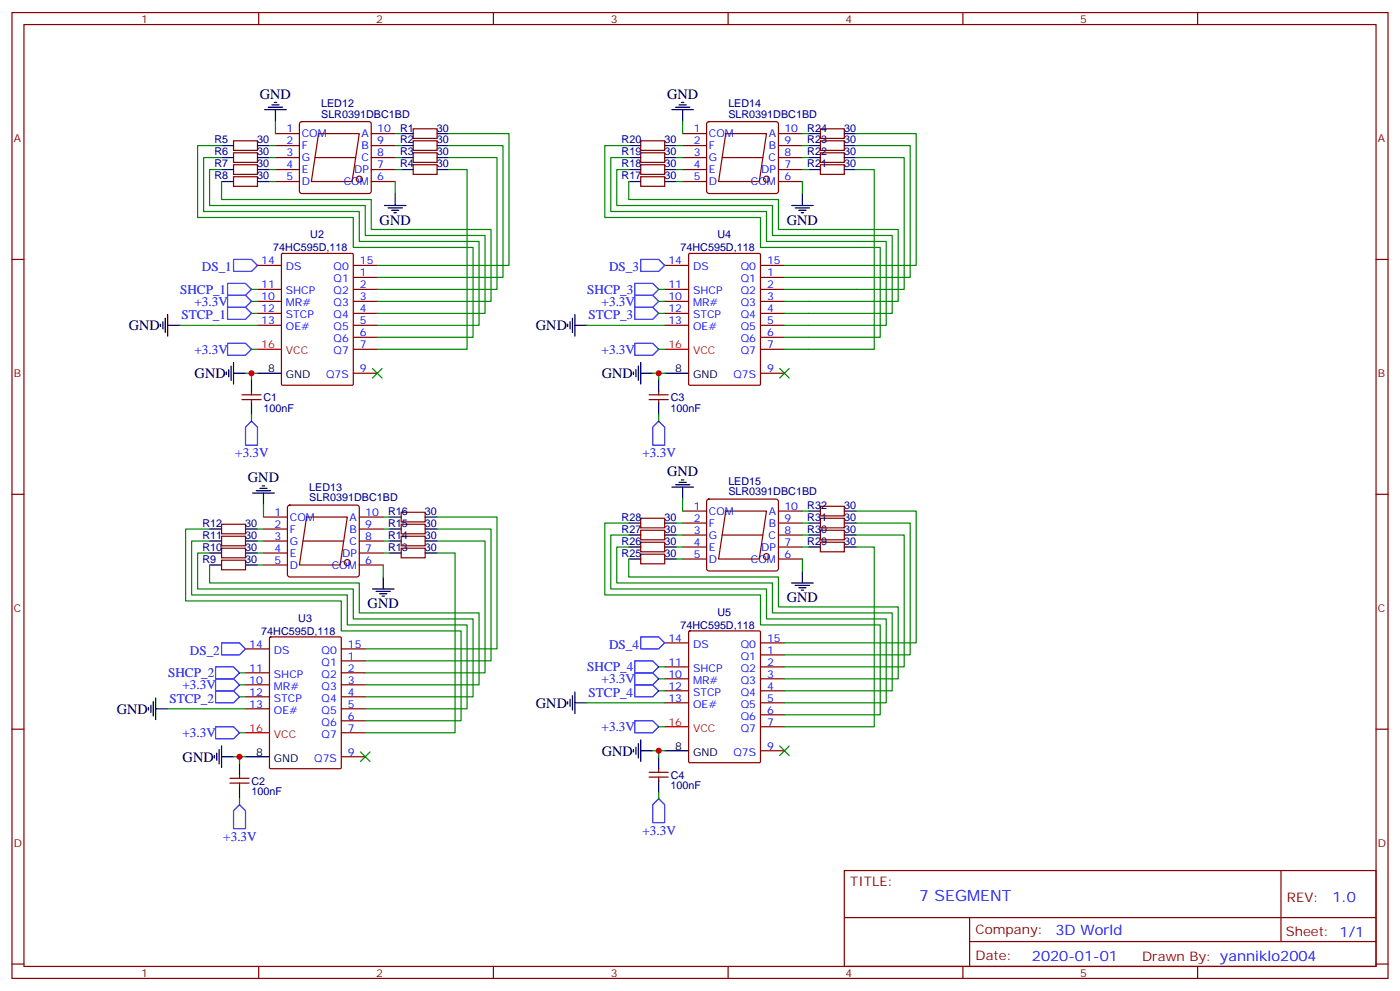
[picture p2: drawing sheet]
<svg xmlns="http://www.w3.org/2000/svg" width="412mm" height="292mm" viewBox="0 0 412 292" stroke-linecap="round" stroke-linejoin="round" font-family="sans-serif">
<g fill="none" stroke="#870000" stroke-width=".35">
<path d="M3.5 3.7h405.4v284.3h-405.4zM7.1 7.2h398.2v277.3h-398.2zM76.2 3.7v3.5M145.3 3.7v3.5M214.5 3.7v3.5M283.6 3.7v3.5M352.8 3.7v3.5M81.1 39.3h7.1M88.4 36l.5-.2h19.8l.5 .2 .2 .5v19.8l-.3 .5-.4 .2h-19.8l-.5-.3-.2-.4v-19.8zM93.8 39.3h12l-2.1 14.1h-12zM109.4 39.3h7M121.7 37.9h7.1v2.8h-7.1z"/>
<path d="M201.1 39.3h7M208.4 36l.4-.2h19.8l.5 .2 .2 .5v19.8l-.2 .5-.5 .2h-19.8l-.5-.3-.2-.4v-19.8zM213.8 39.3h12l-2.1 14.1h-12zM229.3 39.3h7.1M241.7 37.9h7v2.8h-7zM68.8 41.5h7v2.8h-7zM68.8 45h7v2.8h-7zM68.8 48.5h7v2.8h-7zM68.8 52h7v2.9h-7zM81.1 46.4h7.1M81.1 42.9h7.1M81.1 49.9h7.1"/>
<path d="M81.1 53.4h7.1M92.8 46.4h12M109.4 46.4h7M109.4 42.9h7M109.4 49.9h7M109.4 53.4h7M121.7 41.5h7.1v2.8h-7.1zM121.7 45h7.1v2.8h-7.1zM121.7 48.5h7.1v2.8h-7.1zM188.7 52h7.1v2.9h-7.1zM188.7 48.5h7.1v2.8h-7.1zM188.7 45h7.1v2.8h-7.1z"/>
<path d="M188.7 41.5h7.1v2.8h-7.1zM201.1 46.4h7M201.1 42.9h7M201.1 49.9h7M201.1 53.4h7M212.7 46.4h12M229.3 46.4h7.1M229.3 42.9h7.1M229.3 49.9h7.1M229.3 53.4h7.1M241.7 48.5h7v2.8h-7zM241.7 45h7v2.8h-7z"/>
<path d="M241.7 41.5h7v2.8h-7zM3.5 76.4h3.6M75.8 78.1h7.1M83 74.8l.3-.2h20.4l.3 .2 .1 38.3-.2 .3h-20.6l-.3-.2zM104.1 78.1h7M195.8 78.1h7M202.9 74.8l.3-.2h20.5l.3 .2v38.3l-.2 .3h-20.6l-.3-.2zM224 78.1h7.1M405.3 76.4h3.6M75.8 85.2h7.1M75.8 88.7h7.1M75.8 92.3h7.1"/>
<path d="M75.8 95.8h7.1M104.1 81.7h7M104.1 85.2h7M104.1 88.7h7M104.1 92.3h7M104.1 95.8h7M104.1 99.3h7M195.8 85.2h7M195.8 88.7h7M195.8 92.3h7M195.8 95.8h7M224 81.7h7.1"/>
<path d="M224 85.2h7.1M224 88.7h7.1M224 92.3h7.1M224 95.8h7.1M224 99.3h7.1M71.3 117.7h5.6M71.3 116.2h5.6M74.1 115.2v1M74.1 117.7v1M104.1 102.8h7M104.1 109.9h7M191.2 117.7h5.6"/>
<path d="M191.2 116.2h5.6M194 115.2v1M194 117.7v1M224 102.8h7.1M224 109.9h7.1M3.5 145.5h3.6M65.3 157.9h7v2.8h-7zM65.3 154.3h7v2.9h-7zM77.6 159.3h7.1M77.6 152.2h7.1M77.6 155.8h7.1M84.9 148.9l.5-.2h19.7l.5 .2 .2 .5v19.8l-.2 .5-.5 .2h-19.7l-.5-.3-.2-.4v-19.8z"/>
<path d="M89.3 159.3h11.9M90.3 152.2h12l-2.1 14.1h-12zM105.8 159.3h7.1M105.8 152.2h7.1M105.8 155.8h7.1M118.2 157.9h7v2.8h-7zM118.2 154.3h7v2.9h-7zM118.2 150.8h7v2.8h-7zM188.7 159.6h7.1v2.9h-7.1zM188.7 156.1h7.1v2.8h-7.1zM188.7 152.6h7.1v2.8h-7.1zM201.1 157.5h7"/>
<path d="M201.1 150.5h7M201.1 154h7M208.4 147.1l.4-.2h19.8l.5 .2 .2 .5v19.8l-.2 .5-.5 .2h-19.8l-.5-.2-.2-.5v-19.8zM212.7 157.5h12M213.8 150.5h12l-2.1 14.1h-12zM229.3 157.5h7.1M229.3 150.5h7.1M229.3 154h7.1M241.7 159.6h7v2.9h-7zM241.7 156.1h7v2.8h-7zM241.7 152.6h7v2.8h-7zM241.7 149h7v2.9h-7z"/>
<path d="M405.3 145.5h3.6M65.3 164.9h7v2.8h-7zM65.3 161.4h7v2.8h-7zM77.6 162.8h7.1M77.6 166.3h7.1M105.8 162.8h7.1M105.8 166.3h7.1M118.2 161.4h7v2.8h-7zM188.7 163.2h7.1v2.8h-7.1zM201.1 161h7M201.1 164.6h7M229.3 161h7.1"/>
<path d="M229.3 164.6h7.1M72.3 198.1h7.1M72.3 191h7.1M79.4 187.7l.3-.2h20.5l.3 .2v38.3l-.1 .3h-20.7l-.3-.2zM100.5 194.6h7.1M100.5 198.1h7.1M100.5 191h7.1M195.8 196.3h7M195.8 199.8h7M195.8 189.3h7M202.9 185.9l.3-.2h20.5l.3 .2v38.3l-.2 .3h-20.6l-.3-.1zM224 192.8h7.1"/>
<path d="M224 196.3h7.1M224 199.8h7.1M224 189.3h7.1M3.5 214.7h3.6M72.3 201.6h7.1M72.3 205.1h7.1M72.3 208.7h7.1M100.5 201.6h7.1M100.5 205.1h7.1M100.5 208.7h7.1M100.5 212.2h7.1M100.5 215.7h7.1"/>
<path d="M195.8 203.4h7M195.8 206.9h7M224 203.4h7.1M224 206.9h7.1M224 210.4h7.1M224 214h7.1M405.3 214.7h3.6M67.7 230.5h5.7M67.7 229.1h5.7M70.6 228.1v1M70.6 230.5v1.1M100.5 222.8h7.1"/>
<path d="M191.2 228.8h5.6M191.2 227.4h5.6M194 226.3v1.1M194 228.8v1M224 221h7.1M248.7 256.3h156.6v28.2h-156.6zM377.3 256.3v20.9M248.7 270.1h156.5M285.6 277.2h119.6M285.6 270.1v14.2M3.5 283.8h3.6M76.2 284.5v3.5"/>
<path d="M145.3 284.5v3.5M214.5 284.5v3.5M283.6 284.5v3.5M352.8 284.5v3.5M405.3 283.8h3.6"/>
<circle cx="105.8" cy="52.7" r=".88"/>
<circle cx="225.8" cy="52.7" r=".88"/>
<circle cx="102.3" cy="165.6" r=".88"/>
<circle cx="225.8" cy="163.9" r=".88"/>
</g>
<g fill="none" stroke="#000" stroke-width=".35">
<path d="M78 32.3h6.3M79 31.6h4.3M80.1 30.9h2.1M80.8 30.2h.7M81.1 32.3v3.5M118.2 39.3h3.5M128.8 39.3h3.5M197.9 32.3h6.4M199 31.6h4.2M200 30.9h2.1M200.7 30.2h.7M201.1 32.3v3.5"/>
<path d="M238.1 39.3h3.6M248.7 39.3h3.5M65.3 42.9h3.5M65.3 46.4h3.5M65.3 49.9h3.5M65.3 53.4h3.5M75.8 42.9h3.6M75.8 46.4h3.6M75.8 49.9h3.6M75.8 53.4h3.6M116.4 57v3.5M118.2 42.9h3.5"/>
<path d="M118.2 46.4h3.5M118.2 49.9h3.5M128.8 42.9h3.5M128.8 46.4h3.5M128.8 49.9h3.5M185.2 42.9h3.5M185.2 46.4h3.5M185.2 49.9h3.5M185.2 53.4h3.5M195.8 42.9h3.5M195.8 46.4h3.5M195.8 49.9h3.5"/>
<path d="M195.8 53.4h3.5M236.4 57v3.5M238.1 42.9h3.6M238.1 46.4h3.6M238.1 49.9h3.6M248.7 42.9h3.5M248.7 46.4h3.5M248.7 49.9h3.5M113.2 60.5h6.4M114.3 61.2h4.2M115.4 61.9h2.1M116.1 62.6h.7"/>
<path d="M233.2 60.5h6.3M234.2 61.2h4.3M235.3 61.9h2.1M236 62.6h.7M47.3 95.4v.7M48 94.7v2.1M48.7 93.7v4.2M49.4 95.8h3.5M49.4 92.6v6.4M167.2 95.4v.7M167.9 94.7v2.1M168.6 93.7v4.2"/>
<path d="M169.3 95.8h3.6M169.3 92.6v6.4M66.7 109.5v.7M67.4 108.8v2.1M68.1 107.8v4.2M68.8 109.9h3.5M68.8 106.7v6.4M74.1 111.7v3.5M74.1 118.7v3.5M75.8 109.9h7.1M186.6 109.5v.7M187.3 108.8v2.1"/>
<path d="M188 107.8v4.2M188.7 109.9h3.6M188.7 106.7v6.4M194 111.7v3.5M194 118.7v3.5M195.8 109.9h7M61.7 159.3h3.6M61.7 155.8h3.6M72.3 159.3h3.5M72.3 155.8h3.5M74.4 145.2h6.4M75.5 144.5h4.2"/>
<path d="M76.6 143.8h2.1M77.3 143.1h.7M77.6 145.2v3.5M114.7 159.3h3.5M114.7 155.8h3.5M114.7 152.2h3.5M125.2 159.3h3.6M125.2 155.8h3.6M125.2 152.2h3.6M185.2 157.5h3.5M185.2 154h3.5M195.8 157.5h3.5"/>
<path d="M195.8 154h3.5M197.9 143.4h6.4M199 142.7h4.2M200 142h2.1M200.7 141.3h.7M201.1 143.4v3.5M238.1 157.5h3.6M238.1 154h3.6M238.1 150.5h3.6M248.7 157.5h3.5M248.7 154h3.5M248.7 150.5h3.5"/>
<path d="M61.7 166.3h3.6M61.7 162.8h3.6M72.3 166.3h3.5M72.3 162.8h3.5M109.7 173.4h6.4M110.8 174.1h4.2M111.8 174.8h2.1M112.5 175.5h.7M112.9 169.9v3.5M114.7 162.8h3.5M125.2 162.8h3.6M185.2 164.6h3.5"/>
<path d="M185.2 161h3.5M195.8 164.6h3.5M195.8 161h3.5M233.2 171.6h6.3M234.2 172.3h4.3M235.3 173h2.1M236 173.7h.7M236.4 168.1v3.5M238.1 161h3.6M248.7 161h3.5M43.7 208.3v.7M44.4 207.6v2.1"/>
<path d="M45.2 206.6v4.2M45.9 208.7h3.5M45.9 205.5v6.3M65.3 219.6v6.4M167.2 206.6v.7M167.9 205.8v2.2M168.6 204.8v4.2M169.3 203.7v6.4M169.3 206.9h3.6M187.3 220v2.1M188 218.9v4.2M188.7 217.8v6.4"/>
<path d="M63.1 222.4v.7M63.9 221.7v2.1M64.6 220.7v4.2M65.3 222.8h3.5M70.6 224.5v3.6M70.6 231.6v3.5M72.3 222.8h7.1M186.6 220.7v.7M188.7 221h3.6M194 222.8v3.5M194 229.8v3.6M195.8 221h7"/>
</g>
<path d="M75.8 102.8h7.1M195.8 102.8h7M72.3 215.7h7.1M195.8 214h7" fill="none" stroke="#f00" stroke-width=".35"/>
<g fill="none" stroke="#00f" stroke-width=".35">
<path d="M68.8 76.4h5.3l1.7 1.7-1.7 1.8h-5.3zM188.7 76.4h5.3l1.8 1.7-1.8 1.8h-5.3zM67 87h5.3l1.8 1.7-1.8 1.8h-5.3zM67 90.5h5.3l1.8 1.8-1.8 1.7h-5.3zM67 83.4h5.3l1.8 1.8-1.8 1.8h-5.3zM187 83.4h5.3l1.7 1.8-1.7 1.8h-5.3zM187 90.5h5.3l1.7 1.8-1.7 1.7h-5.3zM187 87h5.3l1.7 1.7-1.7 1.8h-5.3zM67 101.1h5.3l1.8 1.7-1.8 1.8h-5.3zM187 101.1h5.3l1.7 1.7-1.7 1.8h-5.3zM74.1 124l1.7 1.8v5.3h-3.5v-5.3zM192.3 125.8l1.7-1.8 1.8 1.8v5.3h-3.5z"/>
<path d="M63.5 196.3h5.3l1.8 1.8-1.8 1.7h-5.3zM63.5 199.8h5.3l1.8 1.8-1.8 1.8h-5.3zM65.3 189.3h5.3l1.7 1.7-1.7 1.8h-5.3zM187 194.6h5.3l1.7 1.7-1.7 1.8h-5.3zM187 198.1h5.3l1.7 1.7-1.7 1.8h-5.3zM188.7 187.5h5.3l1.8 1.8-1.8 1.7h-5.3zM63.5 203.4h5.3l1.8 1.7-1.8 1.8h-5.3zM63.5 214h5.3l1.8 1.7-1.8 1.8h-5.3zM187 201.6h5.3l1.7 1.8-1.7 1.7h-5.3zM187 212.2h5.3l1.7 1.8-1.7 1.7h-5.3zM70.6 236.9l1.7 1.8v5.2h-3.5v-5.2zM194 235.1l1.8 1.8v5.3h-3.5v-5.3z"/>
</g>
<g fill="none" stroke="#008700" stroke-width=".35">
<path d="M81.1 35.8v3.5M116.4 39.3h1.8M132.3 39.3h17.6v38.8h-38.8M201.1 35.8v3.5M236.4 39.3h1.7M252.2 39.3h17.7v38.8h-38.8M65.3 53.4v5.3h44.1v8.9h35.2v21.1h-33.5M65.3 49.9h-3.6v10.6h45.9v8.8h35.3v23h-31.8M65.3 46.4h-5.3v15.9h45.8v8.8h35.3v24.7h-30M65.3 42.9h-7.1v21.1h45.9v8.8h35.2v26.5h-28.2M79.4 42.9h1.7M79.4 46.4h1.7"/>
<path d="M79.4 49.9h1.7M79.4 53.4h1.7M116.4 42.9h1.8M116.4 46.4h1.8M116.4 49.9h1.8M116.4 53.4v3.6M132.3 42.9h15.9v38.8h-37.1M132.3 46.4h14.1v38.8h-35.3M132.3 49.9h5.3v52.9h-26.5M185.2 53.4v5.3h44.1v8.9h35.3v21.1h-33.5M185.2 49.9h-3.5v10.6h45.8v8.8h35.3v23h-31.7M185.2 46.4h-5.3v15.9h45.9v8.8h35.3v24.7h-30"/>
<path d="M185.2 42.9h-7v21.1h45.8v8.8h35.3v26.5h-28.2M199.3 42.9h1.8M199.3 46.4h1.8M199.3 49.9h1.8M199.3 53.4h1.8M236.4 42.9h1.7M236.4 46.4h1.7M236.4 49.9h1.7M236.4 53.4v3.6M252.2 42.9h15.9v38.8h-37M252.2 46.4h14.1v38.8h-35.2M252.2 49.9h5.3v52.9h-26.4"/>
<path d="M52.9 95.8h22.9M74.1 88.7h1.7M74.1 85.2h1.7M74.1 92.3h1.7M172.9 95.8h22.9M194 88.7h1.8M194 85.2h1.8M194 92.3h1.8M72.3 109.9h3.5M74.1 102.8h1.7M74.1 109.9v1.8M192.3 109.9h3.5"/>
<path d="M194 102.8h1.8M194 109.9v1.8M74.1 122.2v1.8M194 122.2v1.8M61.7 155.8h-7v21.1h45.8v8.8h35.3v26.5h-28.2M61.7 159.3h-5.3v15.9h45.9v8.8h35.3v24.7h-30M75.8 159.3h1.8M75.8 155.8h1.8M77.6 148.7v3.5M112.9 159.3h1.8M112.9 155.8h1.8M112.9 152.2h1.8"/>
<path d="M128.8 159.3h14.1v38.8h-35.3M128.8 155.8h15.8v38.8h-37M128.8 152.2h17.6v38.8h-38.8M185.2 154h-7v21.2h45.8v8.8h35.3v26.4h-28.2M185.2 157.5h-5.3v15.9h45.9v8.8h35.3v24.7h-30M199.3 157.5h1.8M199.3 154h1.8M201.1 146.9v3.6M236.4 157.5h1.7M236.4 154h1.7M236.4 150.5h1.7M252.2 157.5h14.1v38.8h-35.2"/>
<path d="M252.2 154h15.9v38.8h-37M252.2 150.5h17.7v38.8h-38.8M61.7 162.8h-3.5v10.6h45.9v8.8h35.2v22.9h-31.7M61.7 166.3v5.3h44.1v8.8h35.3v21.2h-33.5M75.8 166.3h1.8M75.8 162.8h1.8M112.9 166.3v3.6M112.9 162.8h1.8M128.8 162.8h5.3v52.9h-26.5M185.2 161h-3.5v10.6h45.8v8.8h35.3v23h-31.7M185.2 164.6v5.3h44.1v8.8h35.3v21.1h-33.5M199.3 164.6h1.8"/>
<path d="M199.3 161h1.8M236.4 164.6v3.5M236.4 161h1.7M252.2 161h5.3v53h-26.4M70.6 198.1h1.7M194 196.3h1.8M194 199.8h1.8M49.4 208.7h22.9M70.6 205.1h1.7M70.6 201.6h1.7M70.6 215.7h1.7M172.9 206.9h22.9"/>
<path d="M194 203.4h1.8M194 214h1.8M68.8 222.8h3.5M70.6 222.8v1.7M70.6 235.1v1.8M192.3 221h3.5M194 221v1.8M194 233.4v1.7"/>
</g>
<g fill="#c00">
<circle cx="194" cy="109.9" r=".88"/>
<circle cx="74.1" cy="109.9" r=".88"/>
<circle cx="70.6" cy="222.8" r=".88"/>
<circle cx="194" cy="221" r=".88"/>
</g>
<g fill="#c00" stroke="#008700" stroke-width=".35">
<path d="M109.7 108.5l2.8 2.8zM112.5 108.5l-2.8 2.8z"/>
<path d="M106.2 221.4l2.8 2.8zM109 221.4l-2.8 2.8z"/>
<path d="M229.7 108.5l2.8 2.8zM232.5 108.5l-2.8 2.8z"/>
<path d="M229.7 219.6l2.8 2.8zM232.5 219.6l-2.8 2.8z"/>
</g>
<text font-size="4.6" fill="#00f" x="270.8" y="265.3">7 SEGMENT</text>
<g font-size="4.2">
<text x="76.6" y="29.1">GND</text>
<text x="196.5" y="29.1">GND</text>
<text x="111.8" y="66.1">GND</text>
<text x="231.8" y="66.1">GND</text>
<text x="37.9" y="97.2">GND</text>
<text x="157.9" y="97.2">GND</text>
<text x="57.3" y="111.3">GND</text>
<text x="177.3" y="111.3">GND</text>
<text x="73" y="142">GND</text>
<text x="196.5" y="140.2">GND</text>
<text x="108.3" y="179">GND</text>
<text x="231.8" y="177.3">GND</text>
<text x="157.9" y="208.3">GND</text>
<text x="34.4" y="210.1">GND</text>
<text x="53.8" y="224.2">GND</text>
<text x="177.3" y="222.5">GND</text>
</g>
<g font-size="4.2" fill="#00f">
<text x="392.5" y="265.6">1.0</text>
<text x="310.9" y="275.1">3D World</text>
<text x="304" y="282.9">2020-01-01</text>
</g>
<g font-size="3.9" fill="#00f">
<text x="59.5" y="79.9">DS_1</text>
<text x="179.4" y="79.9">DS_3</text>
<text x="53.1" y="86.5">SHCP_1</text>
<text x="173" y="86.5">SHCP_3</text>
<text x="53.4" y="94">STCP_1</text>
<text x="57.3" y="90">+3.3V</text>
<text x="173.4" y="94">STCP_3</text>
<text x="177.2" y="90">+3.3V</text>
<text x="57.3" y="104.1">+3.3V</text>
<text x="177.2" y="104.1">+3.3V</text>
<text x="69.3" y="134.6">+3.3V</text>
<text x="189.3" y="134.6">+3.3V</text>
<text x="179.4" y="191">DS_4</text>
<text x="55.9" y="192.8">DS_2</text>
<text x="173" y="197.6">SHCP_4</text>
<text x="49.5" y="199.4">SHCP_2</text>
<text x="53.8" y="202.9">+3.3V</text>
<text x="177.2" y="201.2">+3.3V</text>
<text x="49.9" y="206.9">STCP_2</text>
<text x="173.4" y="205.1">STCP_4</text>
<text x="177.2" y="215.3">+3.3V</text>
<text x="53.8" y="217">+3.3V</text>
<text x="189.3" y="245.7">+3.3V</text>
<text x="65.8" y="247.5">+3.3V</text>
</g>
<g font-size="3.9" fill="#800">
<text x="250.5" y="260.9">TITLE:</text>
<text x="379.1" y="265.6">REV:</text>
<text x="287.4" y="275.1">Company:</text>
<text x="378.7" y="275.7">Sheet: 1/1</text>
<text x="287.4" y="282.8">Date:</text>
<text x="336.4" y="282.8">Drawn By: yanniklo2004</text>
</g>
<g font-size="3.2" fill="#800">
<text x="41.6" y="6.7">1</text>
<text x="110.8" y="6.7">2</text>
<text x="179.9" y="6.7">3</text>
<text x="249.1" y="6.7">4</text>
<text x="318.2" y="6.7">5</text>
<text x="4.1" y="41.8">A</text>
<text x="405.9" y="41.8">A</text>
<text x="4.1" y="110.9">B</text>
<text x="405.9" y="110.9">B</text>
<text x="4.1" y="180.1">C</text>
<text x="405.9" y="180.1">C</text>
<text x="4.1" y="249.2">D</text>
<text x="405.9" y="249.2">D</text>
<text x="41.6" y="287.5">1</text>
<text x="110.8" y="287.5">2</text>
<text x="179.9" y="287.5">3</text>
<text x="249.1" y="287.5">4</text>
<text x="318.2" y="287.5">5</text>
</g>
<g font-size="3.2" fill="#000080">
<text x="94.6" y="34.7">SLR0391DBC1BD</text>
<text x="94.6" y="31.5">LED12</text>
<text x="214.5" y="34.7">SLR0391DBC1BD</text>
<text x="214.5" y="31.5">LED14</text>
<text x="117.8" y="38.7">R1</text>
<text x="128.7" y="38.7">30</text>
<text x="237.8" y="38.7">R24</text>
<text x="248.6" y="38.7">30</text>
<text x="63.2" y="42.2">R5</text>
<text x="63.2" y="45.8">R6</text>
<text x="75.8" y="42.2">30</text>
<text x="75.8" y="45.8">30</text>
<text x="117.8" y="42.2">R2</text>
<text x="117.8" y="45.8">R3</text>
<text x="128.7" y="42.2">30</text>
<text x="128.7" y="45.8">30</text>
<text x="183.1" y="45.8">R19</text>
<text x="183.1" y="42.2">R20</text>
<text x="195.7" y="45.8">30</text>
<text x="195.7" y="42.2">30</text>
<text x="237.8" y="45.8">R22</text>
<text x="237.8" y="42.2">R23</text>
<text x="248.6" y="45.8">30</text>
<text x="248.6" y="42.2">30</text>
<text x="63.2" y="49.3">R7</text>
<text x="63.2" y="52.8">R8</text>
<text x="75.8" y="49.3">30</text>
<text x="75.8" y="52.8">30</text>
<text x="117.8" y="49.3">R4</text>
<text x="128.7" y="49.3">30</text>
<text x="183.1" y="52.8">R17</text>
<text x="183.1" y="49.3">R18</text>
<text x="195.7" y="52.8">30</text>
<text x="195.7" y="49.3">30</text>
<text x="237.8" y="49.3">R21</text>
<text x="248.6" y="49.3">30</text>
<text x="91.4" y="70.2">U2</text>
<text x="211.3" y="70.2">U4</text>
<text x="80.5" y="74">74HC595D,118</text>
<text x="200.4" y="74">74HC595D,118</text>
<text x="77.6" y="118.1">C1</text>
<text x="197.6" y="118.1">C3</text>
<text x="77.6" y="121.3">100nF</text>
<text x="197.6" y="121.3">100nF</text>
<text x="214.5" y="142.7">LED15</text>
<text x="91.1" y="147.5">SLR0391DBC1BD</text>
<text x="91.1" y="144.4">LED13</text>
<text x="214.5" y="145.8">SLR0391DBC1BD</text>
<text x="237.8" y="149.8">R32</text>
<text x="248.6" y="149.8">30</text>
<text x="59.6" y="155.1">R12</text>
<text x="72.3" y="155.1">30</text>
<text x="114.3" y="155.1">R15</text>
<text x="114.3" y="151.6">R16</text>
<text x="125.2" y="155.1">30</text>
<text x="125.2" y="151.6">30</text>
<text x="183.1" y="153.4">R28</text>
<text x="195.7" y="153.4">30</text>
<text x="237.8" y="153.4">R31</text>
<text x="248.6" y="153.4">30</text>
<text x="59.6" y="158.7">R11</text>
<text x="72.3" y="158.7">30</text>
<text x="114.3" y="158.7">R14</text>
<text x="125.2" y="158.7">30</text>
<text x="183.1" y="160.4">R26</text>
<text x="183.1" y="156.9">R27</text>
<text x="195.7" y="160.4">30</text>
<text x="195.7" y="156.9">30</text>
<text x="237.8" y="160.4">R29</text>
<text x="237.8" y="156.9">R30</text>
<text x="248.6" y="160.4">30</text>
<text x="248.6" y="156.9">30</text>
<text x="59.6" y="165.7">R9</text>
<text x="59.6" y="162.2">R10</text>
<text x="72.3" y="165.7">30</text>
<text x="72.3" y="162.2">30</text>
<text x="114.3" y="162.2">R13</text>
<text x="125.2" y="162.2">30</text>
<text x="183.1" y="163.9">R25</text>
<text x="195.7" y="163.9">30</text>
<text x="87.9" y="183.1">U3</text>
<text x="200.4" y="185.1">74HC595D,118</text>
<text x="211.3" y="181.3">U5</text>
<text x="77" y="186.8">74HC595D,118</text>
<text x="74.1" y="231">C2</text>
<text x="197.6" y="232.4">100nF</text>
<text x="197.6" y="229.2">C4</text>
<text x="74.1" y="234.2">100nF</text>
</g>
<g font-size="3.2" fill="#00f">
<text x="84.4" y="39">1</text>
<text x="88.9" y="40.4">COM</text>
<text x="106.5" y="40.4">A</text>
<text x="111.1" y="39">10</text>
<text x="204.4" y="39">1</text>
<text x="208.8" y="40.4">COM</text>
<text x="226.4" y="40.4">A</text>
<text x="231.1" y="39">10</text>
<text x="84.4" y="42.5">2</text>
<text x="84.4" y="46">3</text>
<text x="88.9" y="43.9">F</text>
<text x="88.9" y="47.4">G</text>
<text x="106.4" y="47.4">C</text>
<text x="106.5" y="43.9">B</text>
<text x="111.1" y="46">8</text>
<text x="111.1" y="42.5">9</text>
<text x="204.4" y="42.5">2</text>
<text x="204.4" y="46">3</text>
<text x="208.8" y="43.9">F</text>
<text x="208.8" y="47.4">G</text>
<text x="226.4" y="47.4">C</text>
<text x="226.4" y="43.9">B</text>
<text x="231.1" y="46">8</text>
<text x="231.1" y="42.5">9</text>
<text x="84.4" y="49.6">4</text>
<text x="84.4" y="53.1">5</text>
<text x="88.9" y="51">E</text>
<text x="104.3" y="51">DP</text>
<text x="111.1" y="53.1">6</text>
<text x="111.1" y="49.6">7</text>
<text x="204.4" y="49.6">4</text>
<text x="204.4" y="53.1">5</text>
<text x="208.8" y="51">E</text>
<text x="224.2" y="51">DP</text>
<text x="231.1" y="53.1">6</text>
<text x="231.1" y="49.6">7</text>
<text x="88.9" y="54.5">D</text>
<text x="101.3" y="54.5">COM</text>
<text x="208.8" y="54.5">D</text>
<text x="221.2" y="54.5">COM</text>
<text x="76.9" y="77.8">14</text>
<text x="106" y="77.8">15</text>
<text x="196.9" y="77.8">14</text>
<text x="226" y="77.8">15</text>
<text x="84.2" y="79.6">DS</text>
<text x="98.2" y="83.1">Q1</text>
<text x="98.2" y="79.6">Q0</text>
<text x="106" y="81.3">1</text>
<text x="204.2" y="79.6">DS</text>
<text x="218.2" y="83.1">Q1</text>
<text x="218.2" y="79.6">Q0</text>
<text x="226" y="81.3">1</text>
<text x="76.9" y="88.4">10</text>
<text x="76.9" y="84.8">11</text>
<text x="84.2" y="86.6">SHCP</text>
<text x="98.2" y="86.6">Q2</text>
<text x="106" y="84.8">2</text>
<text x="106" y="88.4">3</text>
<text x="196.9" y="88.4">10</text>
<text x="196.9" y="84.8">11</text>
<text x="204.2" y="86.6">SHCP</text>
<text x="218.2" y="86.6">Q2</text>
<text x="226" y="84.8">2</text>
<text x="226" y="88.4">3</text>
<text x="76.9" y="91.9">12</text>
<text x="76.9" y="95.4">13</text>
<text x="84.2" y="90.1">MR#</text>
<text x="84.2" y="93.7">STCP</text>
<text x="98.2" y="90.1">Q3</text>
<text x="98.2" y="93.7">Q4</text>
<text x="106" y="91.9">4</text>
<text x="106" y="95.4">5</text>
<text x="196.9" y="91.9">12</text>
<text x="196.9" y="95.4">13</text>
<text x="204.2" y="90.1">MR#</text>
<text x="204.2" y="93.7">STCP</text>
<text x="218.2" y="90.1">Q3</text>
<text x="218.2" y="93.7">Q4</text>
<text x="226" y="91.9">4</text>
<text x="226" y="95.4">5</text>
<text x="84.2" y="97.2">OE#</text>
<text x="98.2" y="97.2">Q5</text>
<text x="98.2" y="100.7">Q6</text>
<text x="106" y="99">6</text>
<text x="204.2" y="97.2">OE#</text>
<text x="218.2" y="97.2">Q5</text>
<text x="218.2" y="100.7">Q6</text>
<text x="226" y="99">6</text>
<text x="98.2" y="104.2">Q7</text>
<text x="106" y="102.5">7</text>
<text x="218.2" y="104.2">Q7</text>
<text x="226" y="102.5">7</text>
<text x="96.1" y="111.3">Q7S</text>
<text x="106" y="109.5">9</text>
<text x="216" y="111.3">Q7S</text>
<text x="226" y="109.5">9</text>
<text x="80.9" y="151.9">1</text>
<text x="80.9" y="155.4">2</text>
<text x="85.4" y="153.3">COM</text>
<text x="103" y="153.3">A</text>
<text x="107.6" y="155.4">9</text>
<text x="107.6" y="151.9">10</text>
<text x="204.4" y="150.1">1</text>
<text x="204.4" y="153.6">2</text>
<text x="208.8" y="151.5">COM</text>
<text x="208.8" y="155">F</text>
<text x="226.4" y="155">B</text>
<text x="226.4" y="151.5">A</text>
<text x="231.1" y="153.6">9</text>
<text x="231.1" y="150.1">10</text>
<text x="80.9" y="158.9">3</text>
<text x="85.4" y="156.8">F</text>
<text x="85.4" y="160.3">G</text>
<text x="102.9" y="160.3">C</text>
<text x="103" y="156.8">B</text>
<text x="107.6" y="158.9">8</text>
<text x="204.4" y="157.2">3</text>
<text x="204.4" y="160.7">4</text>
<text x="208.8" y="158.6">G</text>
<text x="226.4" y="158.6">C</text>
<text x="231.1" y="160.7">7</text>
<text x="231.1" y="157.2">8</text>
<text x="80.9" y="162.5">4</text>
<text x="80.9" y="166">5</text>
<text x="85.4" y="163.9">E</text>
<text x="85.4" y="167.4">D</text>
<text x="97.7" y="167.4">COM</text>
<text x="100.8" y="163.9">DP</text>
<text x="107.6" y="166">6</text>
<text x="107.6" y="162.5">7</text>
<text x="204.4" y="164.2">5</text>
<text x="208.8" y="162.1">E</text>
<text x="208.8" y="165.6">D</text>
<text x="221.2" y="165.6">COM</text>
<text x="224.2" y="162.1">DP</text>
<text x="231.1" y="164.2">6</text>
<text x="73.4" y="190.7">14</text>
<text x="102.5" y="190.7">15</text>
<text x="196.9" y="188.9">14</text>
<text x="204.2" y="190.7">DS</text>
<text x="218.2" y="190.7">Q0</text>
<text x="226" y="188.9">15</text>
<text x="73.4" y="197.7">11</text>
<text x="80.7" y="192.4">DS</text>
<text x="94.7" y="196">Q1</text>
<text x="94.7" y="192.4">Q0</text>
<text x="102.5" y="194.2">1</text>
<text x="102.5" y="197.7">2</text>
<text x="196.9" y="196">11</text>
<text x="204.2" y="197.7">SHCP</text>
<text x="218.2" y="194.2">Q1</text>
<text x="218.2" y="197.7">Q2</text>
<text x="226" y="192.4">1</text>
<text x="226" y="196">2</text>
<text x="73.4" y="201.3">10</text>
<text x="80.7" y="203">MR#</text>
<text x="80.7" y="199.5">SHCP</text>
<text x="94.7" y="199.5">Q2</text>
<text x="94.7" y="203">Q3</text>
<text x="102.5" y="201.3">3</text>
<text x="196.9" y="199.5">10</text>
<text x="196.9" y="203">12</text>
<text x="204.2" y="201.3">MR#</text>
<text x="218.2" y="201.3">Q3</text>
<text x="226" y="199.5">3</text>
<text x="226" y="203">4</text>
<text x="73.4" y="204.8">12</text>
<text x="73.4" y="208.3">13</text>
<text x="80.7" y="206.6">STCP</text>
<text x="94.7" y="206.6">Q4</text>
<text x="102.5" y="204.8">4</text>
<text x="102.5" y="208.3">5</text>
<text x="196.9" y="206.6">13</text>
<text x="204.2" y="204.8">STCP</text>
<text x="204.2" y="208.3">OE#</text>
<text x="218.2" y="204.8">Q4</text>
<text x="218.2" y="208.3">Q5</text>
<text x="226" y="206.6">5</text>
<text x="80.7" y="210.1">OE#</text>
<text x="94.7" y="210.1">Q5</text>
<text x="94.7" y="213.6">Q6</text>
<text x="102.5" y="211.8">6</text>
<text x="102.5" y="215.4">7</text>
<text x="218.2" y="211.8">Q6</text>
<text x="218.2" y="215.4">Q7</text>
<text x="226" y="210.1">6</text>
<text x="226" y="213.6">7</text>
<text x="94.7" y="217.1">Q7</text>
<text x="226" y="220.7">9</text>
<text x="92.6" y="224.2">Q7S</text>
<text x="102.5" y="222.4">9</text>
<text x="216" y="222.4">Q7S</text>
</g>
<g font-size="3.2" fill="#f00">
<text x="76.9" y="102.5">16</text>
<text x="84.2" y="104.2">VCC</text>
<text x="196.9" y="102.5">16</text>
<text x="204.2" y="104.2">VCC</text>
<text x="73.4" y="215.4">16</text>
<text x="196.9" y="213.6">16</text>
<text x="204.2" y="215.4">VCC</text>
<text x="80.7" y="217.1">VCC</text>
</g>
<g font-size="3.2">
<text x="78.9" y="109.5">8</text>
<text x="84.2" y="111.3">GND</text>
<text x="198.9" y="109.5">8</text>
<text x="204.2" y="111.3">GND</text>
<text x="198.9" y="220.7">8</text>
<text x="75.4" y="222.4">8</text>
<text x="80.7" y="224.2">GND</text>
<text x="204.2" y="222.4">GND</text>
</g>
</svg>
